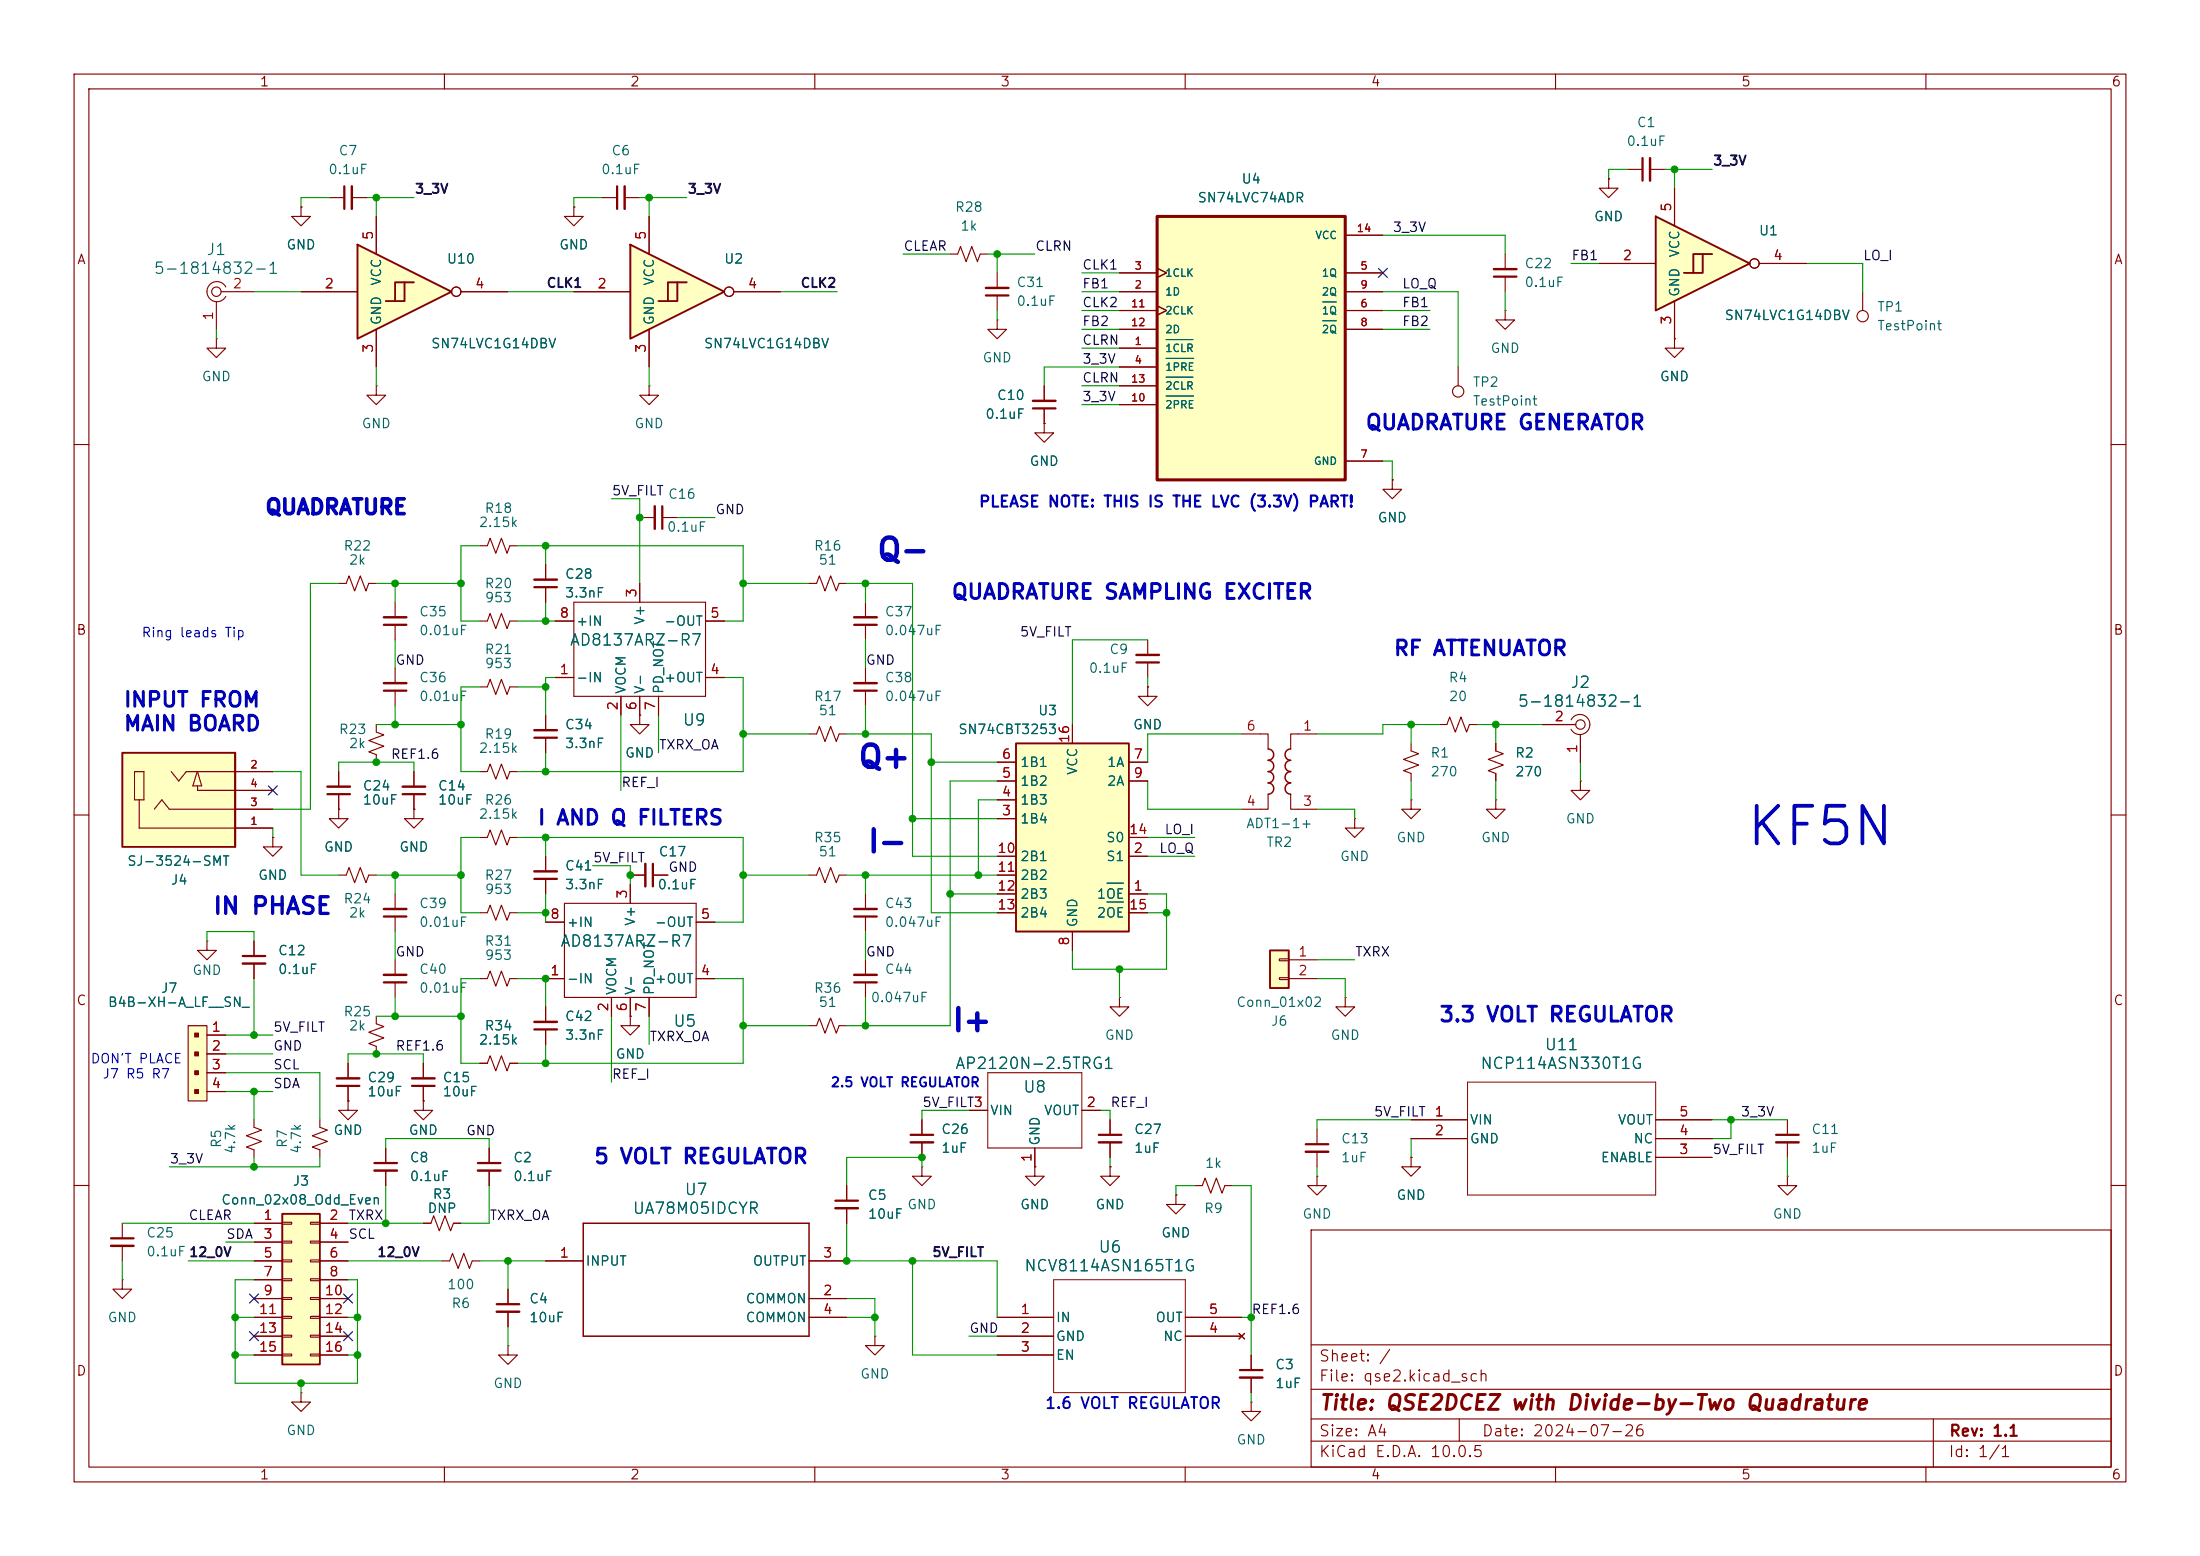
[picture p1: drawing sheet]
<svg xmlns="http://www.w3.org/2000/svg" width="297mm" height="210mm" viewBox="0 0 297 210" stroke-linecap="round" stroke-linejoin="round" font-family="sans-serif">
<g fill="none" stroke="#840000" stroke-width=".15">
<path d="M10 10h277v190h-277zM12 12h273v186h-273zM60 10v2M110 10v2M160 10v2M210 10v2M260 10v2M10 60h2M285 60h2M10 110h2M285 110h2M10 160h2"/>
<path d="M177 166h108v32h-108zM285 160h2M60 198v2M110 198v2M160 198v2M177 194.5h108M177 191.5h108M177 187.5h108M177 181.5h108M197 191.5v3M210 198v2M260 198v2"/>
<path d="M261 191.5v6.5"/>
</g>
<path d="M85.1 33l12.7 6.4-12.7 6.3z" fill="#ffffc2"/>
<path d="M85.1 33l12.7 6.4-12.7 6.3zM91.4 38.1v2.5h-2.5M92.7 38.1h-2.5v2.5" fill="none" stroke="#840000" stroke-width=".25"/>
<g fill="none" stroke="#840000" stroke-width=".15">
<path d="M44.4 26.7h2.1M47.5 26.7h2M77.5 39.4h7.6M87.6 29.2v5.1M99.1 39.4h6.3M128.3 34.3h1l.4-1 .7 2 .8-2 .8 2 .3-1h1M134.6 36.8v2.1M134.6 39.9v2M29.2 45.7v1.3h1.3l-1.3 1.3-1.3-1.3h1.3M29.2 45.7h.1M50.8 52.1v1.2h1.3l-1.3 1.3-1.3-1.3h1.3M50.8 52.1h.1"/>
<path d="M87.6 52.1v1.2h1.3l-1.3 1.3-1.2-1.3h1.2M87.6 52.1h.1M87.6 44.5v5M134.6 43.2v1.3h1.3l-1.3 1.2-1.3-1.2h1.3M134.6 43.2h.1M141 57.2v1.2h-1.3l1.3 1.3 1.2-1.3h-1.2M141 57.2h.1M141 52.1v2M141 55.1v2.1M64.8 73.7h1l.4-1.1 .7 2.1 .8-2.1 .8 2.1 .3-1h1M73.7 76.2v2M73.7 79.2v2.1"/>
<path d="M86.4 78.7v2.6M86.4 69.9h2M89.4 69.9h2M109.2 78.7h1l.4-1 .8 2.1 .7-2.1 .8 2.1 .4-1.1h1M53.3 81.3v2M53.3 84.3v2.1M53.3 90.2v2M53.3 93.2v2.1M64.8 83.8h1l.4-1 .7 2 .8-2 .8 2 .3-1h1M64.8 92.7h1l.4-1 .7 2 .8-2 .8 2 .3-1h1M73.7 96.5v2.1M73.7 99.6v2"/>
<path d="M74.9 83.8h2.6M74.9 91.4h2.6M77.5 81.3h17.7v12.7h-17.7zM83.8 94v2.5M86.4 96.5v1.3h1.2l-1.2 1.3-1.3-1.3h1.3M86.4 96.5h.1M86.4 94v2.5M88.9 94v2.5M95.2 83.8h2.6M95.2 91.4h2.6M109.2 99.1h1l.4-1.1 .8 2.1 .7-2.1 .8 2.1 .4-1h1M55.9 109.2v1.3h1.2l-1.2 1.3-1.3-1.3h1.3"/>
<path d="M55.9 109.2h.1M55.9 104.1v2.1M55.9 107.2v2M64.8 104.1h1l.4-1 .7 2.1 .8-2.1 .8 2.1 .3-1.1h1M64.8 143.5h1l.4-1 .7 2 .8-2 .8 2 .3-1h1M59.7 170.2h1l.4-1 .7 2 .8-2 .8 2 .4-1h1M68.6 174v2M68.6 177v2.1M68.6 181.6v1.3h1.2l-1.2 1.3-1.3-1.3h1.3M68.6 181.6h.1M168.9 182.9v2M168.9 185.9v2.1"/>
<circle cx="98.4" cy="39.4" r=".63"/>
</g>
<path d="M46.5 25.1v3.1M133.1 39.9h3M139.4 55.1h3.1M72.1 79.2h3.1M89.4 68.3v3.1M51.8 84.3h3.1M51.8 93.2h3.1M72.1 99.6h3.1M54.4 107.2h3M67.1 176h3M167.4 184.9h3" fill="none" stroke="#840000" stroke-width=".3"/>
<path d="M47.5 25.1v3.1M133.1 38.9h3M139.4 54.1h3.1M72.1 78.2h3.1M88.4 68.3v3.1M51.8 83.3h3.1M51.8 92.2h3.1M72.1 98.6h3.1M54.4 106.2h3M67.1 177h3M167.4 185.9h3" fill="none" stroke="#840000" stroke-width=".33"/>
<path d="M48.3 33l12.7 6.4-12.7 6.3z" fill="#ffffc2"/>
<path d="M48.3 33l12.7 6.4-12.7 6.3zM54.6 38.1v2.5h-2.5M55.9 38.1h-2.6v2.5" fill="none" stroke="#840000" stroke-width=".25"/>
<g fill="none" stroke="#840000" stroke-width=".15">
<path d="M29.8 39.4h4.5M30.5 38.7a1.35 1.35 0 0 0-2.1-.4 1.35 1.35 0 0 0 0 2.1 1.35 1.35 0 0 0 2.1-.4M40.6 27.9v1.3h1.3l-1.3 1.3-1.2-1.3h1.2M40.6 27.9h.1M40.6 39.4h7.7M50.8 29.2v5.1M62.2 39.4h6.4M77.5 27.9v1.3h1.2l-1.2 1.3-1.3-1.3h1.3M77.5 27.9h.1M81.3 26.7h2M84.3 26.7h2.1M29.2 40.8v3.7"/>
<path d="M50.8 44.5v5M45.7 78.7h1l.4-1 .8 2.1 .7-2.1 .8 2.1 .4-1.1h1M53.3 120.7v2M53.3 123.7v2M53.3 129.5v2.1M53.3 132.6v2M64.8 123.2h1l.4-1 .7 2 .8-2 .8 2 .3-1h1M64.8 132.1h1l.4-1 .7 2 .8-2 .8 2 .3-1h1M116.8 120.7v2M116.8 123.7v2M116.8 129.5v2.1M116.8 132.6v2"/>
<path d="M181.6 134.6v1.3h1.3l-1.3 1.3-1.3-1.3h1.3M181.6 134.6h.1M34.3 151.1v1l1 .4-2 .8 2 .8-2 .7 1 .4v1M43.2 151.1v1l1 .4-2 .8 2 .8-2 .7 1 .4v1M47 148.6v1.3h1.3l-1.3 1.2-1.3-1.2h1.3M47 148.6h.1M57.1 148.6v1.3h1.3l-1.3 1.2-1.2-1.2h1.2M57.1 148.6h.1M57.1 143.5v2M57.1 146.6v2M16.5 172.7v1.3h1.3l-1.3 1.3-1.3-1.3h1.3M16.5 172.7h.1"/>
<path d="M16.5 165.1v2M16.5 168.1v2.1M168.9 189.2v1.3h1.3l-1.3 1.3-1.3-1.3h1.3M168.9 189.2h.1"/>
<circle cx="29.2" cy="39.4" r=".63"/>
<circle cx="61.6" cy="39.4" r=".63"/>
</g>
<path d="M83.3 25.1v3.1M51.8 132.6h3.1M51.8 123.7h3.1M115.3 132.6h3.1M115.3 123.7h3.1M55.6 146.6h3.1M15 167.1h3" fill="none" stroke="#840000" stroke-width=".3"/>
<path d="M84.3 25.1v3.1M51.8 131.6h3.1M51.8 122.7h3.1M115.3 131.6h3.1M115.3 122.7h3.1M55.6 145.5h3.1M15 168.1h3" fill="none" stroke="#840000" stroke-width=".33"/>
<path d="M156.2 29.2h25.4v35.6h-25.4z" fill="#ffffc2"/>
<path d="M156.2 29.2h25.4v35.6h-25.4z" fill="none" stroke="#840000" stroke-width=".41"/>
<g fill="none" stroke="#840000" stroke-width=".15">
<path d="M151.1 39.4h5.1M151.1 36.8h5.1M156.2 36.2l1.3 .6-1.3 .7M181.6 39.4h5.1M181.6 36.8h5.1M181.6 31.8h5.1M219.7 22.9h2M222.8 22.9h2M151.1 47h5.1M151.1 49.5h5.1M151.1 41.9h5.1M151.1 44.5h5.1"/>
<path d="M151.1 54.6h5.1M151.1 52.1h5.1M156.2 41.3l1.3 .6-1.3 .6M181.6 41.9h5.1M181.6 44.5h5.1M181.6 62.2h5.1M167.6 99.1h3.6v2M177.8 99.1h-3.6v2M171.2 107.2v2h-3.6M174.2 107.2v2h3.6M182.9 110.5v1.3h1.2l-1.2 1.2-1.3-1.2h1.3M182.9 110.5h.1"/>
<path d="M201.9 108v1.2h1.3l-1.3 1.3-1.2-1.3h1.2M201.9 108h.1M201.9 100.3v1l1 .4-2 .8 2 .8-2 .7 1 .4v1M213.4 105.4v1.3h1.2l-1.2 1.3-1.3-1.3h1.3M213.4 105.4h.1M151.1 134.6v1.3h-1.2l1.2 1.3 1.3-1.3h-1.3M151.1 134.6h.1M190.5 151.1h7.6M190.5 153.7h7.6M223.5 151.1h7.6M223.5 153.7h7.6M223.5 156.2h7.6"/>
<path d="M241.3 158.8v1.2h1.3l-1.3 1.3-1.3-1.3h1.3M241.3 158.8h.1"/>
</g>
<path d="M157.4 45.8h3.6M157.4 48.4h3.7M157.4 53.4h3.7M157.4 50.9h3.6M178.6 40.7h1.8M178.6 43.3h1.8" fill="none" stroke="#006464" stroke-width=".15"/>
<path d="M221.7 21.3v3.1" fill="none" stroke="#840000" stroke-width=".3"/>
<path d="M222.8 21.3v3.1" fill="none" stroke="#840000" stroke-width=".33"/>
<path d="M198.1 146.1h25.4v15.2h-25.4z" fill="none" stroke="#840000" stroke-width=".14"/>
<path d="M171.2 101.1a.76 .76 0 0 1 .7 .8 .76 .76 0 0 1-.7 .7 .76 .76 0 0 1 .8 .8 .76 .76 0 0 1-.8 .7 .76 .76 0 0 1 .8 .8 .76 .76 0 0 1-.8 .8 .77 .77 0 0 1 .8 .7 .77 .77 0 0 1-.8 .8M174.2 104.1a.77 .77 0 0 0-.7 .8 .77 .77 0 0 0 .7 .8 .76 .76 0 0 0-.7 .7 .76 .76 0 0 0 .7 .8M174.2 102.6a.76 .76 0 0 0-.7 .8 .76 .76 0 0 0 .7 .7M174.2 101.1a.77 .77 0 0 0-.7 .8 .77 .77 0 0 0 .7 .7" fill="none" stroke="#840000" stroke-width=".2"/>
<path d="M171.4 128.3h2.6v5.1h-2.6z" fill="#ffffc2"/>
<path d="M171.4 128.3h2.6v5.1h-2.6z" fill="none" stroke="#840000" stroke-width=".25"/>
<g fill="none" stroke="#840000" stroke-width=".15">
<path d="M196.8 49.5v2.6M203.2 41.9v1.3h1.3l-1.3 1.3-1.3-1.3h1.3M203.2 41.9h.1M116.8 81.3v2M116.8 84.3v2.1M116.8 90.2v2M116.8 93.2v2.1M154.9 92.7v1.3h1.3l-1.3 1.3-1.2-1.3h1.2M154.9 92.7h.1M154.9 86.4v2M154.9 89.4v2M194.3 97.8h1l.4-1 .8 2 .7-2 .8 2 .4-1h1"/>
<path d="M208.3 97.8h4.4M212.1 97.2a1.35 1.35 0 0 1 2-.4 1.35 1.35 0 0 1 0 2 1.35 1.35 0 0 1-2-.4M213.4 99.2v3.7M64.8 113h1l.4-1 .7 2 .8-2 .8 2 .3-1h1M190.5 100.3v1l1 .4-2 .8 2 .8-2 .7 1 .4v1M190.5 108v1.2h1.3l-1.3 1.3-1.3-1.3h1.3M190.5 108h.1M172.7 129.4h1.3v.3h-1.3zM172.7 132h1.3v.2h-1.3zM174 129.5h3.8M174 132.1h3.8M124.5 157.5v1.3h1.2l-1.2 1.2-1.3-1.2h1.3"/>
<path d="M124.5 157.5h.1M124.5 151.1v2.1M124.5 154.2v2M130.8 149.9h2.5M133.3 144.8h12.7M133.3 154.9h12.7M139.7 157.5v1.3h1.3l-1.3 1.2-1.3-1.2h1.3M139.7 157.5h.1M139.7 154.9v2.6M146 149.9h2.6M149.9 157.5v1.3h1.2l-1.2 1.2-1.3-1.2h1.3M149.9 157.5h.1"/>
<path d="M149.9 151.1v2.1M149.9 154.2v2M177.8 158.8v1.2h1.3l-1.3 1.3-1.3-1.3h1.3M177.8 158.8h.1M177.8 152.4v2M177.8 155.4v2.1M190.5 156.2v1.3h1.3l-1.3 1.3-1.3-1.3h1.3M190.5 156.2h.1M241.3 151.1v2.1M241.3 154.2v2M114.3 160v2.1M114.3 163.1v2"/>
<path d="M134.6 177.8h7.6M158.7 161.3v1.3h1.3l-1.3 1.2-1.2-1.2h1.2M158.7 161.3h.1M160 177.8h7.6M161.3 160h1l.4-1 .7 2 .8-2 .8 2 .4-1h1M167.3 180l.7 .7M168 180l-.7 .7M118.1 180.3v1.3h1.3l-1.3 1.3-1.3-1.3h1.3M118.1 180.3h.1M134.6 180.3h7.6M134.6 182.9h7.6M160 180.3h7.6"/>
<circle cx="196.8" cy="52.8" r=".76"/>
<circle cx="213.4" cy="97.8" r=".63"/>
</g>
<path d="M115.3 84.3h3.1M115.3 93.2h3.1M153.4 89.4h3.1M122.9 153.2h3.1M148.3 153.2h3.1M176.3 154.4h3M239.8 153.2h3M112.8 162.1h3" fill="none" stroke="#840000" stroke-width=".3"/>
<path d="M115.3 83.3h3.1M115.3 92.2h3.1M153.4 88.4h3.1M122.9 154.2h3.1M148.3 154.2h3.1M176.3 155.4h3M239.8 154.2h3M112.8 163.1h3" fill="none" stroke="#840000" stroke-width=".33"/>
<path d="M133.3 144.8v10.1M146 144.8v10.1M142.2 172.7h17.8v15.3h-17.8z" fill="none" stroke="#840000" stroke-width=".14"/>
<path d="M223.5 29.2l12.7 6.4-12.7 6.3z" fill="#ffffc2"/>
<path d="M223.5 29.2l12.7 6.4-12.7 6.3zM229.9 34.3v2.5h-2.6M231.1 34.3h-2.5v2.5" fill="none" stroke="#840000" stroke-width=".25"/>
<g fill="none" stroke="#840000" stroke-width=".15">
<path d="M203.2 34.3v2M203.2 37.3v2.1M215.9 35.6h7.6M217.2 24.1v1.3h1.2l-1.2 1.3-1.3-1.3h1.3M217.2 24.1h.1M226.1 25.4v5.1M237.5 35.6h6.3M251.5 39.4v2.5M226.1 45.7v1.3h1.2l-1.2 1.3-1.3-1.3h1.3M226.1 45.7h.1M226.1 40.6v5.1M188 64.8v1.2h1.2l-1.2 1.3-1.3-1.3h1.3"/>
<path d="M188 64.8h.1"/>
<circle cx="236.9" cy="35.6" r=".63"/>
<circle cx="251.5" cy="42.7" r=".76"/>
</g>
<path d="M201.7 37.3h3" fill="none" stroke="#840000" stroke-width=".3"/>
<path d="M201.7 36.3h3" fill="none" stroke="#840000" stroke-width=".33"/>
<path d="M137.2 100.3h15.2v25.4h-15.2z" fill="#ffffc2"/>
<path d="M137.2 100.3h15.2v25.4h-15.2z" fill="none" stroke="#840000" stroke-width=".25"/>
<g fill="none" stroke="#840000" stroke-width=".15">
<path d="M50.8 97.8v1l1 .4-2 .7 2 .8-2 .8 1 .4v1M144.8 97.8v2.5M45.7 104.1v2.1M45.7 107.2v2M134.6 115.6h2.6M134.6 110.5h2.6M134.6 108h2.6M134.6 105.4h2.6M134.6 102.9h2.6M134.6 118.1h2.6M152.4 115.6h2.5M152.4 105.4h2.5"/>
<path d="M152.4 102.9h2.5M152.4 113h2.5M27.9 127v1.3h1.3l-1.3 1.2-1.2-1.2h1.2M27.9 127h.1M34.3 127v2M34.3 130v2.1M134.6 120.7h2.6M134.6 123.2h2.6M137.2 125.7h.1M144.8 125.7v2.6M152.4 120.7h2.5M152.4 123.2h2.5"/>
<path d="M52.1 154.9v2.1M52.1 158v2M57.1 165.1h1.1l.3-1 .8 2 .8-2 .7 2 .4-1h1"/>
</g>
<path d="M149.4 119.2h2.3M149.4 121.7h2.3" fill="none" stroke="#006464" stroke-width=".15"/>
<path d="M44.2 107.2h3M32.8 129h3M50.5 157h3.1" fill="none" stroke="#840000" stroke-width=".3"/>
<path d="M44.2 106.2h3M32.8 130h3M50.5 158h3.1" fill="none" stroke="#840000" stroke-width=".33"/>
<path d="M16.5 101.6h15.2v12.7h-15.2z" fill="#ffffc2"/>
<path d="M16.5 101.6h15.2v12.7h-15.2zM31.7 101.6v12.7" fill="none" stroke="#840000" stroke-width=".25"/>
<path d="M18.2 104.1h1.2v3.9h-1.2zM18.8 108v3.8h18M20.8 109.2l1-1.2 1.1 1.2h13.9M23.1 104.1l1 1.3 1-1.3h11.7M26.6 104.1l-.6 2h1.2l-.5-1.9M26.7 104.1v.1M26.7 106.1v.6h10.1M36.8 113v1.3h1.3l-1.3 1.3-1.2-1.3h1.2M36.8 113h.1" fill="none" stroke="#840000" stroke-width=".15"/>
<path d="M38.1 163.8h5.1v20.4h-5.1z" fill="#ffffc2"/>
<path d="M38.1 163.8h5.1v20.4h-5.1z" fill="none" stroke="#840000" stroke-width=".25"/>
<g fill="none" stroke="#840000" stroke-width=".15">
<path d="M45.7 118.1h1l.4-1 .8 2 .7-2 .8 2 .4-1h1M45.7 109.2v1.3h1.3l-1.3 1.3-1.3-1.3h1.3M45.7 109.2h.1M73.7 115.6v2M73.7 118.6v2.1M85.1 118.1h2M85.1 119.4v2.5M88.1 118.1h2.1M109.2 118.1h1l.4-1 .8 2 .7-2 .8 2 .4-1h1M50.8 137.2v1l1 .4-2 .7 2 .8-2 .7 1 .4v1M73.7 135.9v2M73.7 138.9v2.1"/>
<path d="M73.7 132.1h2.5M73.7 124.5h2.5M76.2 121.9h17.8v12.7h-17.8zM82.5 134.6v2.6M85.1 137.2v1.2h1.3l-1.3 1.3-1.3-1.3h1.3M85.1 137.2h.1M85.1 134.6v2.6M87.6 134.6v2.6M94 132.1h2.5M94 124.5h2.5M109.2 138.4h1l.4-1 .8 2 .7-2 .8 2 .4-1h1M47 143.5v2"/>
<path d="M47 146.6v2M66 154.9v2.1M66 158v2M34.3 165.1h3.8M34.3 167.6h3.8M34.3 170.2h3.8M34.3 172.7h3.8M34.3 175.3h3.8M34.3 177.8h3.8M38.1 165h1.3v.2h-1.3zM38.1 167.5h1.3v.3h-1.3zM38.1 170.1h1.3v.2h-1.3z"/>
<path d="M38.1 172.6h1.3v.2h-1.3zM38.1 175.1h1.3v.3h-1.3zM38.1 177.7h1.3v.2h-1.3zM41.9 165h1.3v.2h-1.3zM41.9 167.5h1.3v.3h-1.3zM41.9 170.1h1.3v.2h-1.3zM41.9 172.6h1.3v.2h-1.3zM41.9 175.1h1.3v.3h-1.3zM41.9 177.7h1.3v.2h-1.3zM43.2 165.1h3.8M43.2 167.6h3.8M43.2 170.2h3.8"/>
<path d="M43.2 172.7h3.8M43.2 175.3h3.8M43.2 177.8h3.8M73.7 170.2h5M109.2 170.2h5.1M109.2 175.3h5.1M109.2 177.8h5.1M34.3 180.3h3.8M34.3 182.9h3.8M38.1 180.2h1.3v.3h-1.3zM38.1 182.8h1.3v.2h-1.3zM41.9 180.2h1.3v.3h-1.3z"/>
<path d="M41.9 182.8h1.3v.2h-1.3zM43.2 180.3h3.8M43.2 182.9h3.8"/>
</g>
<path d="M72.1 118.6h3.1M88.1 116.6v3M72.1 138.9h3.1M45.5 146.6h3M64.5 157h3.1" fill="none" stroke="#840000" stroke-width=".3"/>
<path d="M72.1 117.6h3.1M87.1 116.6v3M72.1 137.9h3.1M45.5 145.5h3M64.5 158h3.1" fill="none" stroke="#840000" stroke-width=".33"/>
<path d="M78.7 165.1h30.5v15.2h-30.5z" fill="none" stroke="#840000" stroke-width=".2"/>
<path d="M25.4 138.4h2.5v10.2h-2.5z" fill="#ffffc2"/>
<g fill="none" stroke="#840000" stroke-width=".15">
<path d="M40.6 27.9h.1M40.6 39.4h7.7M50.8 29.2v5.1M62.2 39.4h6.4M77.5 27.9h.1M77.5 39.4h7.6M87.6 29.2v5.1M99.1 39.4h6.3M151.1 39.4h5.1M151.1 36.8h5.1M156.2 36.2l1.3 .6-1.3 .7M181.6 39.4h5.1"/>
<path d="M181.6 36.8h5.1M181.6 31.8h5.1M215.9 35.6h7.6M217.2 24.1h.1M226.1 25.4v5.1M237.5 35.6h6.3M50.8 44.5v5M87.6 44.5v5M141 57.2h.1M141 52.1v2M141 55.1v2.1M151.1 47h5.1"/>
<path d="M151.1 49.5h5.1M151.1 41.9h5.1M151.1 44.5h5.1M151.1 54.6h5.1M151.1 52.1h5.1M156.2 41.3l1.3 .6-1.3 .6M181.6 41.9h5.1M181.6 44.5h5.1M226.1 45.7h.1M226.1 40.6v5.1M73.7 76.2v2M73.7 79.2v2.1"/>
<path d="M86.4 78.7v2.6M181.6 62.2h5.1M188 64.8h.1M73.7 96.5v2.1M73.7 99.6v2M74.9 91.4h2.6M74.9 83.8h2.6M83.8 94v2.5M86.4 96.5h.1M86.4 94v2.5M88.9 94v2.5M95.2 91.4h2.6"/>
<path d="M95.2 83.8h2.6M144.8 97.8v2.5M154.9 92.7h.1M208.3 97.8h4.4M213.4 99.2v3.7M31.7 111.8h5.1M31.7 104.1h5.1M31.7 109.2h5.1M31.7 106.7h5.1M36.8 113h.1M45.7 109.2h.1M45.7 104.1v2.1"/>
<path d="M45.7 107.2v2M55.9 109.2h.1M55.9 104.1v2.1M55.9 107.2v2M73.7 115.6v2M73.7 118.6v2.1M85.1 119.4v2.5M85.1 118.1h2M88.1 118.1h2.1M134.6 118.1h2.6M134.6 115.6h2.6M134.6 110.5h2.6"/>
<path d="M134.6 108h2.6M134.6 105.4h2.6M134.6 102.9h2.6M152.4 115.6h2.5M152.4 105.4h2.5M152.4 102.9h2.5M152.4 113h2.5M201.9 100.3v1M201.9 104.4v1M25.4 138.4h2.5v10.2h-2.5zM27.9 139.7h2.6M34.3 127v2"/>
<path d="M34.3 130v2.1M73.7 132.1h2.5M73.7 124.5h2.5M73.7 135.9v2M73.7 138.9v2.1M82.5 134.6v2.6M85.1 137.2h.1M85.1 134.6v2.6M87.6 134.6v2.6M94 132.1h2.5M94 124.5h2.5M134.6 120.7h2.6"/>
<path d="M134.6 123.2h2.6M144.8 125.7v2.6M152.4 120.7h2.5M152.4 123.2h2.5M27.9 142.2h2.6M27.9 144.8h2.6M27.9 147.3h2.6M47 148.6h.1M47 143.5v2M47 146.6v2M52.1 154.9v2.1M52.1 158v2"/>
<path d="M57.1 148.6h.1M57.1 143.5v2M57.1 146.6v2M64.8 143.5h1M66 154.9v2.1M66 158v2M68.8 143.5h1M124.5 151.1v2.1M124.5 154.2v2M130.8 149.9h2.5M139.7 157.5h.1M139.7 154.9v2.6"/>
<path d="M146 149.9h2.6M149.9 157.5h.1M149.9 151.1v2.1M149.9 154.2v2M190.5 156.2h.1M190.5 151.1h7.6M190.5 153.7h7.6M223.5 151.1h7.6M223.5 153.7h7.6M223.5 156.2h7.6M34.3 170.2h3.8M34.3 175.3h3.8"/>
<path d="M34.3 177.8h3.8M34.3 165.1h3.8M34.3 167.6h3.8M34.3 172.7h3.8M43.2 170.2h3.8M43.2 175.3h3.8M43.2 177.8h3.8M43.2 165.1h3.8M43.2 167.6h3.8M43.2 172.7h3.8M57.1 165.1h1.1M61.2 165.1h1"/>
<path d="M68.6 174v2M68.6 177v2.1M73.7 170.2h5M109.2 170.2h5.1M109.2 175.3h5.1M109.2 177.8h5.1M114.3 160v2.1M114.3 163.1v2M134.6 177.8h7.6M158.7 161.3h.1M160 177.8h7.6M167.3 180l.7 .7"/>
<path d="M168 180l-.7 .7M34.3 180.3h3.8M34.3 182.9h3.8M40.6 188v1.2h1.3l-1.3 1.3-1.2-1.3h1.2M40.6 188h.1M43.2 180.3h3.8M43.2 182.9h3.8M134.6 180.3h7.6M134.6 182.9h7.6M160 180.3h7.6M168.9 182.9v2M168.9 185.9v2.1"/>
<circle cx="61.6" cy="39.4" r=".63"/>
<circle cx="98.4" cy="39.4" r=".63"/>
<circle cx="236.9" cy="35.6" r=".63"/>
</g>
<g fill="#840000" stroke="#840000" stroke-width=".15">
<path d="M26.3 139.4h.5v.6h-.5z"/>
<path d="M26.3 142h.5v.5h-.5z"/>
<path d="M26.3 144.5h.5v.5h-.5z"/>
<path d="M26.3 147.1h.5v.5h-.5z"/>
</g>
<g fill="none" stroke="#009600" stroke-width=".15">
<path d="M34.3 39.4h6.3M44.4 26.7h-3.8v1.2M49.5 26.7h6.4M50.8 26.7v2.5M68.6 39.4h8.9M81.3 26.7h-3.8v1.2M86.4 26.7h6.3M87.6 26.7v2.5M105.4 39.4h7.6M121.9 34.3h6.4M133.3 34.3h6.4M134.6 34.3v2.5"/>
<path d="M146 39.4h5.1M146 36.8h5.1M186.7 31.8h16.5v2.5M186.7 39.4h10.1v10.1M203.2 39.4v2.5M212.1 35.6h3.8M219.7 22.9h-2.5v1.2M224.8 22.9h6.3M226.1 22.9v2.5M243.8 35.6h7.7v3.8M29.2 44.5v1.2M50.8 49.5v2.6"/>
<path d="M87.6 49.5v2.6M134.6 41.9v1.3M146 41.9h5.1M146 44.5h5.1M146 52.1h5.1M146 54.6h5.1M146 47h5.1M151.1 49.5h-10.1v2.6M186.7 41.9h6.3M186.7 44.5h6.3M45.7 78.7h-3.8v30.5h-5.1M50.8 78.7h11.4"/>
<path d="M53.3 78.7v2.6M64.8 73.7h-2.6v10.1h2.6M69.8 73.7h30.5v10.1h-2.5M73.7 73.7v2.5M82.5 67.3h3.9v11.4M91.4 69.9h5.1M100.3 78.7h8.9M114.3 78.7h8.9v36.9h11.4M116.8 78.7v2.6M186.7 62.2h1.3v2.6M50.8 97.8h11.4M53.3 86.4v3.8"/>
<path d="M53.3 95.3v2.5M64.8 92.7h-2.6v11.4h2.6M69.8 83.8h5.1M69.8 92.7h3.9M73.7 81.3v2.5M74.9 91.4h-1.2v5.1M83.8 96.5v10.2M88.9 96.5v5.1M97.8 91.4h2.5v12.7h-30.5M100.3 99.1h8.9M114.3 99.1h11.4v24.1h8.9M116.8 86.4v3.8"/>
<path d="M116.8 95.3v3.8M154.9 86.4h-10.1v11.4M154.9 91.4v1.3M167.6 99.1h-12.7v3.8M190.5 97.8v2.5M194.3 97.8h-7.6v1.3h-8.9M199.4 97.8h8.9M201.9 97.8v2.5M36.8 104.1h3.8v14h5.1M36.8 111.8v1.2M45.7 104.1v-1.2h10.2v1.2M50.8 118.1h11.4"/>
<path d="M53.3 118.1v2.6M64.8 113h-2.6v10.2h2.6M69.8 113h30.5v11.5h-3.8M73.7 101.6v2.5M73.7 113v2.6M80 116.8h5.1v2.6M100.3 118.1h8.9M114.3 118.1h20.3M116.8 118.1v2.6M123.2 110.5h11.4M125.7 102.9h8.9M134.6 105.4h-6.3v33h-14"/>
<path d="M134.6 108h-2.5v10.1M154.9 105.4v3.8h12.7M154.9 115.6h6.4M154.9 113h6.4M177.8 109.2h5.1v1.3M190.5 105.4v2.6M201.9 105.4v2.6M213.4 102.9v2.5M27.9 127v-1.3h6.4v1.3M30.5 139.7h6.3M34.3 132.1v7.6M50.8 137.2h11.4"/>
<path d="M53.3 125.7v3.8M53.3 134.6v2.6M64.8 132.1h-2.6v11.4h2.6M69.8 132.1h3.9v3.8M69.8 123.2h3.9M73.7 120.7v3.8M82.5 137.2v8.9M87.6 137.2v3.8M96.5 132.1h3.8v11.4h-30.5M100.3 138.4h8.9M116.8 125.7v3.8M116.8 134.6v3.8"/>
<path d="M128.3 120.7h6.3M151.1 130.8v3.8M154.9 120.7h2.6v10.1h-12.7v-2.5M154.9 123.2h2.6M177.8 129.5h5.1M177.8 132.1h3.8v2.5M30.5 144.8h12.7v6.3M30.5 147.3h6.3M30.5 142.2h6.3M34.3 147.3v3.8M34.3 156.2v1.3M43.2 156.2v1.3h-20.3"/>
<path d="M47 143.5v-1.3h10.1v1.3M52.1 154.9v-1.2h13.9v1.2M73.7 141v2.5M124.5 157.5v-1.3h-10.2v3.8M130.8 149.9h-6.3v1.2M148.6 149.9h1.3v1.2M149.9 156.2v1.3M177.8 157.5v1.3M190.5 153.7v2.5M190.5 151.1h-12.7v1.3M231.1 151.1h10.2M233.7 151.1v2.6h-2.6"/>
<path d="M241.3 156.2v2.6M16.5 170.2v2.5M16.5 165.1h17.8M25.4 170.2h8.9M30.5 167.6h3.8M31.7 177.8h2.6M34.3 172.7h-2.6v14h16.6v-14h-1.3M47 177.8h1.3M47 170.2h12.7M47 165.1h10.1M52.1 160v5.1M64.8 170.2h8.9"/>
<path d="M66 160v5.1h-3.8M68.6 170.2v3.8M68.6 179.1v2.5M114.3 165.1v5.1h20.3v7.6M114.3 177.8h3.8M114.3 175.3h3.8v5M123.2 170.2v12.7h11.4M161.3 160h-2.6v1.3M166.4 160h2.5v22.9M167.6 177.8h1.3M31.7 182.9h2.6M40.6 186.7v1.3"/>
<path d="M47 182.9h1.3M130.8 180.3h3.8M168.9 188v1.2"/>
</g>
<path d="M186.1 36.2l1.2 1.2M187.3 36.2l-1.2 1.2M36.2 106.1l1.2 1.2M37.4 106.1l-1.2 1.2M33.7 179.7l1.2 1.2M33.7 174.7l1.2 1.2M34.9 179.7l-1.2 1.2M34.9 174.7l-1.2 1.2M46.4 179.7l1.2 1.2M46.4 174.7l1.2 1.2M47.6 179.7l-1.2 1.2M47.6 174.7l-1.2 1.2" fill="none" stroke="#000084" stroke-width=".15"/>
<path d="M157.4 45.8h3.6M157.4 48.4h3.7M157.4 53.4h3.7M157.4 50.9h3.6M178.6 40.7h1.8M178.6 43.3h1.8M149.4 119.2h2.3M149.4 121.7h2.3" fill="none" stroke="#006464" stroke-width=".15"/>
<g fill="#009600" stroke="#009600" stroke-width=".14">
<circle cx="50.8" cy="102.9" r=".46"/>
<circle cx="50.8" cy="142.2" r=".46"/>
<circle cx="100.3" cy="118.1" r=".46"/>
<circle cx="73.7" cy="132.1" r=".46"/>
<circle cx="100.3" cy="138.4" r=".46"/>
<circle cx="73.7" cy="143.5" r=".46"/>
<circle cx="48.3" cy="182.9" r=".46"/>
<circle cx="48.3" cy="177.8" r=".46"/>
<circle cx="31.7" cy="182.9" r=".46"/>
<circle cx="31.7" cy="177.8" r=".46"/>
<circle cx="52.1" cy="165.1" r=".46"/>
<circle cx="40.6" cy="186.7" r=".46"/>
<circle cx="68.6" cy="170.2" r=".46"/>
<circle cx="50.8" cy="26.7" r=".46"/>
<circle cx="62.2" cy="78.7" r=".46"/>
<circle cx="86.4" cy="69.9" r=".46"/>
<circle cx="34.3" cy="157.5" r=".46"/>
<circle cx="34.3" cy="139.7" r=".46"/>
<circle cx="34.3" cy="147.3" r=".46"/>
<circle cx="62.2" cy="137.2" r=".46"/>
<circle cx="53.3" cy="118.1" r=".46"/>
<circle cx="62.2" cy="118.1" r=".46"/>
<circle cx="73.7" cy="113" r=".46"/>
<circle cx="73.7" cy="123.2" r=".46"/>
<circle cx="53.3" cy="137.2" r=".46"/>
<circle cx="73.7" cy="73.7" r=".46"/>
<circle cx="100.3" cy="99.1" r=".46"/>
<circle cx="73.7" cy="92.7" r=".46"/>
<circle cx="53.3" cy="78.7" r=".46"/>
<circle cx="73.7" cy="83.8" r=".46"/>
<circle cx="85.1" cy="118.1" r=".46"/>
<circle cx="73.7" cy="104.1" r=".46"/>
<circle cx="62.2" cy="97.8" r=".46"/>
<circle cx="53.3" cy="97.8" r=".46"/>
<circle cx="116.8" cy="78.7" r=".46"/>
<circle cx="100.3" cy="78.7" r=".46"/>
<circle cx="87.6" cy="26.7" r=".46"/>
<circle cx="168.9" cy="177.8" r=".46"/>
<circle cx="132.1" cy="118.1" r=".46"/>
<circle cx="157.5" cy="123.2" r=".46"/>
<circle cx="114.3" cy="170.2" r=".46"/>
<circle cx="151.1" cy="130.8" r=".46"/>
<circle cx="123.2" cy="170.2" r=".46"/>
<circle cx="118.1" cy="177.8" r=".46"/>
<circle cx="124.5" cy="156.2" r=".46"/>
<circle cx="190.5" cy="97.8" r=".46"/>
<circle cx="201.9" cy="97.8" r=".46"/>
<circle cx="226.1" cy="22.9" r=".46"/>
<circle cx="116.8" cy="118.1" r=".46"/>
<circle cx="123.2" cy="110.5" r=".46"/>
<circle cx="128.3" cy="120.7" r=".46"/>
<circle cx="116.8" cy="138.4" r=".46"/>
<circle cx="134.6" cy="34.3" r=".46"/>
<circle cx="233.7" cy="151.1" r=".46"/>
<circle cx="125.7" cy="102.9" r=".46"/>
<circle cx="116.8" cy="99.1" r=".46"/>
</g>
<text font-size="5.1" fill="#0000c2" x="235.4" y="115.4">KF5N</text>
<g font-size="3" fill="#0000c2">
<text x="118.2" y="76.5">Q-</text>
<text x="115.7" y="104.4">Q+</text>
<text x="116.9" y="115.8">I-</text>
<text x="128.4" y="140">I+</text>
</g>
<text font-size="2.3" fill="#0000c2" x="28.6" y="124">IN PHASE</text>
<g font-size="2" fill="#0000c2">
<text x="184.2" y="58.5">QUADRATURE GENERATOR</text>
<text x="35.7" y="69.9">QUADRATURE</text>
<text x="128.3" y="81.4">QUADRATURE SAMPLING EXCITER</text>
<text x="188" y="89">RF ATTENUATOR</text>
<text x="16.6" y="95.9">INPUT FROM</text>
<text x="16.6" y="99.1">MAIN BOARD</text>
<text x="72.5" y="111.8">I AND Q FILTERS</text>
<text x="194.2" y="138.4">3.3 VOLT REGULATOR</text>
<text x="80.1" y="157.6">5 VOLT REGULATOR</text>
</g>
<text font-size="2" fill="#840000" x="178" y="190.8">Title: QSE2DCEZ with Divide-by-Two Quadrature</text>
<g font-size="1.5" fill="#006464">
<text x="27.8" y="34.8">J1</text>
<text x="20.6" y="37.4">5-1814832-1</text>
<text x="76.8" y="87.5">AD8137ARZ-R7</text>
<text x="204.8" y="95.8">5-1814832-1</text>
<text x="211.9" y="93.2">J2</text>
<text x="92.1" y="98.3">U9</text>
<text x="75.5" y="128.2">AD8137ARZ-R7</text>
<text x="90.8" y="139">U5</text>
<text x="208.4" y="142.1">U11</text>
<text x="128.8" y="144.7">AP2120N-2.5TRG1</text>
<text x="138" y="147.8">U8</text>
<text x="199.7" y="144.7">NCP114ASN330T1G</text>
<text x="92.3" y="161.7">U7</text>
<text x="85.3" y="164.2">UA78M05IDCYR</text>
<text x="138.2" y="172">NCV8114ASN165T1G</text>
<text x="148.2" y="169.4">U6</text>
</g>
<g font-size="1.5" fill="#0000c2">
<text x="132" y="68.8">PLEASE NOTE: THIS IS THE LVC (3.3V) PART!</text>
<text x="141" y="190.5">1.6 VOLT REGULATOR</text>
</g>
<g font-size="1.5" fill="#840000">
<text x="178" y="184.1">Sheet: /</text>
<text x="178" y="186.8">File: qse2.kicad_sch</text>
<text x="178" y="197">KiCad E.D.A. 10.0.5</text>
<text x="178" y="194.2">Size: A4</text>
<text x="200" y="194.2">Date: 2024-07-26</text>
<text x="263" y="197">Id: 1/1</text>
<text x="263" y="194.2">Rev: 1.1</text>
</g>
<g font-size="1.3" fill="#840000">
<text x="35" y="12">1</text>
<text x="85" y="12">2</text>
<text x="135" y="12">3</text>
<text x="185" y="12">4</text>
<text x="235" y="12">5</text>
<text x="285" y="12">6</text>
<text x="10.3" y="36">A</text>
<text x="285.3" y="36">A</text>
<text x="10.2" y="86">B</text>
<text x="285.2" y="86">B</text>
<text x="10.2" y="136">C</text>
<text x="285.2" y="136">C</text>
<text x="10.2" y="186">D</text>
<text x="285.2" y="186">D</text>
<text x="35" y="200">1</text>
<text x="85" y="200">2</text>
<text x="135" y="200">3</text>
<text x="185" y="200">4</text>
<text x="235" y="200">5</text>
<text x="285" y="200">6</text>
</g>
<g font-size="1.3" fill="#006464">
<text x="220.9" y="17.5">C1</text>
<text x="44.2" y="23.8">0.1uF</text>
<text x="45.6" y="21.3">C7</text>
<text x="81.1" y="23.8">0.1uF</text>
<text x="82.5" y="21.3">C6</text>
<text x="219.5" y="20">0.1uF</text>
<text x="128.8" y="28.9">R28</text>
<text x="161.6" y="27.6">SN74LVC74ADR</text>
<text x="167.5" y="25.1">U4</text>
<text x="38.6" y="34">GND</text>
<text x="60.2" y="35.9">U10</text>
<text x="75.4" y="34">GND</text>
<text x="97.7" y="35.9">U2</text>
<text x="129.6" y="31.4">1k</text>
<text x="215.1" y="30.2">GND</text>
<text x="227" y="34.8" transform="rotate(-90 227 34.8)">VCC</text>
<text x="237.4" y="32.1">U1</text>
<text x="51.8" y="38.7" transform="rotate(-90 51.8 38.7)">VCC</text>
<text x="88.6" y="38.7" transform="rotate(-90 88.6 38.7)">VCC</text>
<text x="137.1" y="39.1">C31</text>
<text x="137.1" y="41.6">0.1uF</text>
<text x="205.7" y="36.5">C22</text>
<text x="205.7" y="39.1">0.1uF</text>
<text x="227" y="40.2" transform="rotate(-90 227 40.2)">GND</text>
<text x="51.8" y="44" transform="rotate(-90 51.8 44)">GND</text>
<text x="58.1" y="47.3">SN74LVC1G14DBV</text>
<text x="88.6" y="44" transform="rotate(-90 88.6 44)">GND</text>
<text x="94.9" y="47.3">SN74LVC1G14DBV</text>
<text x="201.1" y="48">GND</text>
<text x="232.7" y="43.5">SN74LVC1G14DBV</text>
<text x="253.3" y="42.4">TP1</text>
<text x="253.3" y="44.9">TestPoint</text>
<text x="27.1" y="51.8">GND</text>
<text x="132.6" y="49.2">GND</text>
<text x="198.7" y="52.5">TP2</text>
<text x="224" y="51.8">GND</text>
<text x="48.7" y="58.1">GND</text>
<text x="85.6" y="58.1">GND</text>
<text x="132.9" y="56.8">0.1uF</text>
<text x="134.5" y="54.3">C10</text>
<text x="198.7" y="55.1">TestPoint</text>
<text x="138.9" y="63.2">GND</text>
<text x="64.6" y="71.4">2.15k</text>
<text x="65.3" y="69.5">R18</text>
<text x="90.1" y="67.6">C16</text>
<text x="185.9" y="70.8">GND</text>
<text x="46.3" y="74.6">R22</text>
<text x="47" y="76.5">2k</text>
<text x="90" y="72.1">0.1uF</text>
<text x="109.8" y="74.6">R16</text>
<text x="110.4" y="76.5">51</text>
<text x="56.5" y="83.5">C35</text>
<text x="65.3" y="79.7">R20</text>
<text x="65.4" y="81.6">953</text>
<text x="76.2" y="78.4">C28</text>
<text x="76.2" y="81">3.3nF</text>
<text x="119.4" y="83.5">C37</text>
<text x="56.5" y="86">0.01uF</text>
<text x="65.3" y="88.6">R21</text>
<text x="77.7" y="84.8">+IN</text>
<text x="87.3" y="84.4" transform="rotate(-90 87.3 84.4)">V+</text>
<text x="89.6" y="84.8">-OUT</text>
<text x="119.4" y="86">0.047uF</text>
<text x="149.7" y="88.6">C9</text>
<text x="56.5" y="92.4">C36</text>
<text x="56.5" y="94.9">0.01uF</text>
<text x="65.4" y="90.5">953</text>
<text x="77.7" y="92.4">-IN</text>
<text x="84.8" y="93.8" transform="rotate(-90 84.8 93.8)">VOCM</text>
<text x="87.3" y="93.8" transform="rotate(-90 87.3 93.8)">V-</text>
<text x="89.6" y="92.4">+OUT</text>
<text x="89.9" y="93.8" transform="rotate(-90 89.9 93.8)">PD_NOT</text>
<text x="109.8" y="94.9">R17</text>
<text x="119.4" y="92.4">C38</text>
<text x="119.4" y="94.9">0.047uF</text>
<text x="146.9" y="91.1">0.1uF</text>
<text x="195.5" y="92.4">R4</text>
<text x="195.5" y="94.9">20</text>
<text x="45.7" y="99.4">R23</text>
<text x="47" y="101.3">2k</text>
<text x="64.6" y="101.9">2.15k</text>
<text x="65.3" y="100">R19</text>
<text x="76.2" y="98.7">C34</text>
<text x="76.2" y="101.3">3.3nF</text>
<text x="110.4" y="96.8">51</text>
<text x="129.3" y="99.4">SN74CBT3253</text>
<text x="140" y="96.8">U3</text>
<text x="152.9" y="98.8">GND</text>
<text x="48.9" y="107">C24</text>
<text x="59" y="107">C14</text>
<text x="84.3" y="102.6">GND</text>
<text x="137.6" y="106.4">1B2</text>
<text x="137.6" y="103.8">1B1</text>
<text x="145.7" y="104.7" transform="rotate(-90 145.7 104.7)">VCC</text>
<text x="149.4" y="103.8">1A</text>
<text x="149.4" y="106.4">2A</text>
<text x="193" y="102.6">R1</text>
<text x="193" y="105.1">270</text>
<text x="204.5" y="102.6">R2</text>
<text x="204.5" y="105.1">270</text>
<text x="48.9" y="108.9">10uF</text>
<text x="59" y="108.9">10uF</text>
<text x="64.6" y="110.8">2.15k</text>
<text x="65.3" y="108.9">R26</text>
<text x="109.8" y="114">R35</text>
<text x="137.6" y="111.5">1B4</text>
<text x="137.6" y="108.9">1B3</text>
<text x="149.2" y="114">S0</text>
<text x="168.1" y="112.1">ADT1-1+</text>
<text x="188.4" y="114">GND</text>
<text x="199.9" y="114">GND</text>
<text x="211.3" y="111.5">GND</text>
<text x="17.1" y="117.2">SJ-3524-SMT</text>
<text x="23" y="119.7">J4</text>
<text x="34.8" y="119.1">GND</text>
<text x="43.7" y="115.3">GND</text>
<text x="53.8" y="115.3">GND</text>
<text x="65.3" y="119.1">R27</text>
<text x="76.2" y="117.8">C41</text>
<text x="88.8" y="115.9">C17</text>
<text x="110.4" y="115.9">51</text>
<text x="137.6" y="116.5">2B1</text>
<text x="137.6" y="119.1">2B2</text>
<text x="149.2" y="116.5">S1</text>
<text x="170.9" y="114.6">TR2</text>
<text x="180.8" y="116.5">GND</text>
<text x="46.3" y="122.2">R24</text>
<text x="47" y="124.2">2k</text>
<text x="56.5" y="122.9">C39</text>
<text x="56.5" y="125.4">0.01uF</text>
<text x="65.4" y="121">953</text>
<text x="76.2" y="120.3">3.3nF</text>
<text x="76.4" y="125.4">+IN</text>
<text x="86.1" y="125.1" transform="rotate(-90 86.1 125.1)">V+</text>
<text x="88.3" y="125.4">-OUT</text>
<text x="88.7" y="120.3">0.1uF</text>
<text x="119.4" y="122.9">C43</text>
<text x="119.4" y="125.4">0.047uF</text>
<text x="137.6" y="121.6">2B3</text>
<text x="137.6" y="124.2">2B4</text>
<text x="145.7" y="125.2" transform="rotate(-90 145.7 125.2)">GND</text>
<text x="148" y="121.6">1OE</text>
<text x="148" y="124.2">2OE</text>
<text x="25.9" y="131.9">GND</text>
<text x="37.4" y="129.2">C12</text>
<text x="37.4" y="131.8">0.1uF</text>
<text x="56.5" y="131.8">C40</text>
<text x="65.3" y="128">R31</text>
<text x="65.4" y="129.9">953</text>
<text x="119.4" y="131.8">C44</text>
<text x="14.5" y="136.2">B4B-XH-A_LF__SN_</text>
<text x="21.6" y="134.3">J7</text>
<text x="46.3" y="137.5">R25</text>
<text x="56.5" y="134.3">0.01uF</text>
<text x="76.4" y="133">-IN</text>
<text x="83.5" y="134.4" transform="rotate(-90 83.5 134.4)">VOCM</text>
<text x="86.1" y="134.4" transform="rotate(-90 86.1 134.4)">V-</text>
<text x="88.3" y="133">+OUT</text>
<text x="88.6" y="134.4" transform="rotate(-90 88.6 134.4)">PD_NOT</text>
<text x="109.8" y="134.3">R36</text>
<text x="110.4" y="136.2">51</text>
<text x="117.5" y="135.6">0.047uF</text>
<text x="166.8" y="136.2">Conn_01x02</text>
<text x="47" y="139.4">2k</text>
<text x="64.6" y="141.3">2.15k</text>
<text x="65.3" y="139.4">R34</text>
<text x="76.2" y="138.1">C42</text>
<text x="76.2" y="140.7">3.3nF</text>
<text x="83" y="143.2">GND</text>
<text x="149.1" y="140.7">GND</text>
<text x="171.5" y="138.8">J6</text>
<text x="179.5" y="140.7">GND</text>
<text x="49.5" y="146.4">C29</text>
<text x="49.5" y="148.3">10uF</text>
<text x="59.7" y="146.4">C15</text>
<text x="59.7" y="148.3">10uF</text>
<text x="30.2" y="155" transform="rotate(-90 30.2 155)">R5</text>
<text x="32.1" y="155.8" transform="rotate(-90 32.1 155.8)">4.7k</text>
<text x="39.1" y="155" transform="rotate(-90 39.1 155)">R7</text>
<text x="41" y="155.8" transform="rotate(-90 41 155.8)">4.7k</text>
<text x="44.9" y="153.5">GND</text>
<text x="55.1" y="153.5">GND</text>
<text x="127" y="153.4">C26</text>
<text x="127" y="155.9">1uF</text>
<text x="133.6" y="150.8">VIN</text>
<text x="140.7" y="154.7" transform="rotate(-90 140.7 154.7)">GND</text>
<text x="140.9" y="150.8">VOUT</text>
<text x="153" y="153.4">C27</text>
<text x="153" y="155.9">1uF</text>
<text x="181" y="154.6">C13</text>
<text x="198.3" y="152.1">VIN</text>
<text x="198.3" y="154.6">GND</text>
<text x="218.3" y="152.1">VOUT</text>
<text x="220.4" y="154.6">NC</text>
<text x="244.5" y="153.4">C11</text>
<text x="244.5" y="155.9">1uF</text>
<text x="39.4" y="160.3">J3</text>
<text x="55.2" y="157.2">C8</text>
<text x="55.2" y="159.7">0.1uF</text>
<text x="69.2" y="157.2">C2</text>
<text x="69.2" y="159.7">0.1uF</text>
<text x="162.6" y="157.9">1k</text>
<text x="181" y="157.2">1uF</text>
<text x="216" y="157.2">ENABLE</text>
<text x="19.7" y="167.3">C25</text>
<text x="29.8" y="162.9">Conn_02x08_Odd_Even</text>
<text x="57.6" y="164">DNP</text>
<text x="58.3" y="162.1">R3</text>
<text x="117.1" y="162.3">C5</text>
<text x="117.1" y="164.8">10uF</text>
<text x="122.4" y="163.5">GND</text>
<text x="137.6" y="163.5">GND</text>
<text x="147.8" y="163.5">GND</text>
<text x="156.7" y="167.3">GND</text>
<text x="162.5" y="164">R9</text>
<text x="175.7" y="164.8">GND</text>
<text x="188.4" y="162.3">GND</text>
<text x="239.2" y="164.8">GND</text>
<text x="19.7" y="169.9">0.1uF 12_0V</text>
<text x="79" y="171.1">INPUT</text>
<text x="101.5" y="171.1">OUTPUT</text>
<text x="14.4" y="178.8">GND</text>
<text x="60.3" y="174.3">100</text>
<text x="60.9" y="176.9">R6</text>
<text x="71.4" y="176.2">C4</text>
<text x="71.4" y="178.8">10uF</text>
<text x="100.6" y="176.2">COMMON</text>
<text x="100.6" y="178.8">COMMON</text>
<text x="142.5" y="178.8">IN</text>
<text x="155.9" y="178.8">OUT</text>
<text x="142.5" y="181.3">GND</text>
<text x="142.5" y="183.8">EN</text>
<text x="156.9" y="181.3">NC</text>
<text x="172.1" y="185.1">C3</text>
<text x="66.5" y="187.7">GND</text>
<text x="116" y="186.4">GND</text>
<text x="172.1" y="187.7">1uF</text>
<text x="38.6" y="194">GND</text>
<text x="166.8" y="195.3">GND</text>
</g>
<g font-size="1.3" fill="#0f0f0f">
<text x="231.2" y="22.6">3_3V</text>
<text x="55.9" y="26.4">3_3V</text>
<text x="92.8" y="26.4">3_3V</text>
<text x="121.9" y="34.2">CLEAR</text>
<text x="139.7" y="34.2">CLRN</text>
<text x="187.9" y="31.6">3_3V</text>
<text x="212.1" y="35.4">FB1</text>
<text x="251.4" y="35.4">LO_I</text>
<text x="73.7" y="39.1">CLK1</text>
<text x="108" y="39.1">CLK2</text>
<text x="146" y="39.2">FB1</text>
<text x="146" y="41.8">CLK2</text>
<text x="146" y="36.7">CLK1</text>
<text x="189.2" y="39.2">LO_Q</text>
<text x="189.2" y="41.8">FB1</text>
<text x="146" y="46.9">CLRN</text>
<text x="146" y="44.3">FB2</text>
<text x="189.2" y="44.3">FB2</text>
<text x="146" y="51.9">CLRN</text>
<text x="146" y="49.4">3_3V</text>
<text x="146" y="54.5">3_3V</text>
<text x="82.5" y="67.2">5V_FILT</text>
<text x="96.5" y="69.7">GND</text>
<text x="137.6" y="86.2">5V_FILT</text>
<text x="53.3" y="90">GND</text>
<text x="116.8" y="90">GND</text>
<text x="88.9" y="101.5">TXRX_OA</text>
<text x="52.7" y="102.7">REF1.6</text>
<text x="83.8" y="106.6">REF_I</text>
<text x="157.1" y="112.9">LO_I</text>
<text x="80" y="116.7">5V_FILT</text>
<text x="90.1" y="118">GND</text>
<text x="156.4" y="115.4">LO_Q</text>
<text x="53.3" y="129.4">GND</text>
<text x="116.8" y="129.4">GND</text>
<text x="182.9" y="129.4">TXRX</text>
<text x="36.8" y="139.6">5V_FILT</text>
<text x="36.8" y="142.1">GND</text>
<text x="53.3" y="142.1">REF1.6</text>
<text x="87.6" y="140.8">TXRX_OA</text>
<text x="36.8" y="144.7">SCL</text>
<text x="36.8" y="147.2">SDA</text>
<text x="82.5" y="145.9">REF_I</text>
<text x="124.4" y="149.7">5V_FILT3</text>
<text x="149.8" y="149.7">REF_I</text>
<text x="62.8" y="153.5">GND</text>
<text x="185.4" y="151">5V_FILT</text>
<text x="234.9" y="151">3_3V</text>
<text x="22.8" y="157.4">3_3V</text>
<text x="231.1" y="156.1">5V_FILT</text>
<text x="25.4" y="165">CLEAR</text>
<text x="30.5" y="167.5">SDA</text>
<text x="47" y="167.5">SCL</text>
<text x="47" y="165">TXRX</text>
<text x="66" y="165">TXRX_OA</text>
<text x="50.8" y="170">12_0V</text>
<text x="125.8" y="170">5V_FILT</text>
<text x="168.9" y="177.7">REF1.6</text>
<text x="130.8" y="180.2">GND</text>
</g>
<g font-size="1.3" fill="#a90000">
<text x="225.9" y="28.7" transform="rotate(-90 225.9 28.7)">5</text>
<text x="50.7" y="32.5" transform="rotate(-90 50.7 32.5)">5</text>
<text x="87.5" y="32.5" transform="rotate(-90 87.5 32.5)">5</text>
<text x="219" y="35.4">2</text>
<text x="239.3" y="35.4">4</text>
<text x="31.3" y="39.2">2</text>
<text x="43.7" y="39.2">2</text>
<text x="64" y="39.2">4</text>
<text x="80.5" y="39.2">2</text>
<text x="100.9" y="39.2">4</text>
<text x="29.1" y="43.3" transform="rotate(-90 29.1 43.3)">1</text>
<text x="50.7" y="47.7" transform="rotate(-90 50.7 47.7)">3</text>
<text x="87.5" y="47.7" transform="rotate(-90 87.5 47.7)">3</text>
<text x="225.9" y="43.9" transform="rotate(-90 225.9 43.9)">3</text>
<text x="75.5" y="83.7">8</text>
<text x="86.2" y="80.7" transform="rotate(-90 86.2 80.7)">3</text>
<text x="95.8" y="83.7">5</text>
<text x="75.5" y="91.3">1</text>
<text x="83.7" y="96" transform="rotate(-90 83.7 96)">2</text>
<text x="86.2" y="96" transform="rotate(-90 86.2 96)">6</text>
<text x="88.8" y="96" transform="rotate(-90 88.8 96)">7</text>
<text x="95.8" y="91.3">4</text>
<text x="144.6" y="100.4" transform="rotate(-90 144.6 100.4)">16</text>
<text x="168.2" y="98.9">6</text>
<text x="175.8" y="98.9">1</text>
<text x="209.8" y="97.7">2</text>
<text x="213.2" y="101.8" transform="rotate(-90 213.2 101.8)">1</text>
<text x="135.2" y="107.8">4</text>
<text x="135.2" y="105.3">5</text>
<text x="135.2" y="102.7">6</text>
<text x="152.9" y="102.7">7</text>
<text x="152.9" y="105.3">9</text>
<text x="135.2" y="110.4">3</text>
<text x="152.3" y="112.9">14</text>
<text x="168.2" y="109.1">4</text>
<text x="175.8" y="109.1">3</text>
<text x="134.6" y="115.4">10</text>
<text x="134.6" y="118">11</text>
<text x="152.9" y="115.4">2</text>
<text x="74.2" y="124.3">8</text>
<text x="85" y="121.4" transform="rotate(-90 85 121.4)">3</text>
<text x="94.5" y="124.3">5</text>
<text x="134.6" y="120.5">12</text>
<text x="134.6" y="123.1">13</text>
<text x="152.3" y="123.1">15</text>
<text x="152.9" y="120.5">1</text>
<text x="74.2" y="131.9">1</text>
<text x="94.5" y="131.9">4</text>
<text x="144.6" y="127.7" transform="rotate(-90 144.6 127.7)">8</text>
<text x="175.2" y="129.4">1</text>
<text x="175.2" y="131.9">2</text>
<text x="82.4" y="136.6" transform="rotate(-90 82.4 136.6)">2</text>
<text x="85" y="136.6" transform="rotate(-90 85 136.6)">6</text>
<text x="87.5" y="136.6" transform="rotate(-90 87.5 136.6)">7</text>
<text x="28.5" y="139.6">1</text>
<text x="28.5" y="142.1">2</text>
<text x="28.5" y="144.6">3</text>
<text x="28.5" y="147.2">4</text>
<text x="131.3" y="149.7">3</text>
<text x="146.6" y="149.7">2</text>
<text x="193.6" y="151">1</text>
<text x="193.6" y="153.5">2</text>
<text x="226.6" y="151">5</text>
<text x="226.6" y="153.5">4</text>
<text x="139.6" y="156.9" transform="rotate(-90 139.6 156.9)">1</text>
<text x="226.6" y="156.1">3</text>
<text x="35.5" y="165">1</text>
<text x="35.5" y="167.5">3</text>
<text x="44.4" y="165">2</text>
<text x="44.4" y="167.5">4</text>
<text x="35.5" y="170">5</text>
<text x="35.5" y="172.6">7</text>
<text x="44.4" y="170">6</text>
<text x="44.4" y="172.6">8</text>
<text x="75.5" y="170">1</text>
<text x="111" y="170">3</text>
<text x="34.9" y="177.7">11</text>
<text x="35.5" y="175.1">9</text>
<text x="43.7" y="175.1">10</text>
<text x="43.7" y="177.7">12</text>
<text x="111" y="175.1">2</text>
<text x="111" y="177.7">4</text>
<text x="137.7" y="177.7">1</text>
<text x="163.1" y="177.7">5</text>
<text x="34.9" y="180.2">13</text>
<text x="34.9" y="182.7">15</text>
<text x="43.7" y="180.2">14</text>
<text x="43.7" y="182.7">16</text>
<text x="137.7" y="180.2">2</text>
<text x="137.7" y="182.7">3</text>
<text x="163.1" y="180.2">4</text>
</g>
<g font-size="1.3" fill="#0000c2">
<text x="19" y="86.3">Ring leads Tip</text>
<text x="12.1" y="143.8">DON'T PLACE</text>
<text x="13.8" y="145.9">J7 R5 R7</text>
<text x="112.1" y="147">2.5 VOLT REGULATOR</text>
</g>
<g font-size="1" fill="#006464">
<text x="177.5" y="32.5">VCC</text>
<text x="157.2" y="40.1">1D</text>
<text x="157.2" y="37.6">1CLK</text>
<text x="178.4" y="37.6">1Q</text>
<text x="178.4" y="40.1">2Q</text>
<text x="157.2" y="47.8">1CLR</text>
<text x="157.2" y="42.7">2CLK</text>
<text x="157.2" y="45.2">2D</text>
<text x="178.4" y="42.7">1Q</text>
<text x="178.4" y="45.2">2Q</text>
<text x="157.2" y="50.3">1PRE</text>
<text x="157.2" y="52.8">2CLR</text>
<text x="157.2" y="55.4">2PRE</text>
<text x="177.3" y="63">GND</text>
</g>
<g font-size="1" fill="#a90000">
<text x="183.1" y="31.6">14</text>
<text x="152.6" y="41.7">11</text>
<text x="153.1" y="39.2">2</text>
<text x="153.1" y="36.6">3</text>
<text x="183.6" y="36.6">5</text>
<text x="183.6" y="41.7">6</text>
<text x="183.6" y="39.2">9</text>
<text x="152.6" y="44.3">12</text>
<text x="153.1" y="46.8">1</text>
<text x="183.6" y="44.3">8</text>
<text x="152.6" y="51.9">13</text>
<text x="153.1" y="49.3">4</text>
<text x="152.6" y="54.4">10</text>
<text x="183.6" y="62">7</text>
<text x="33.7" y="104">2</text>
<text x="33.7" y="106.5">4</text>
<text x="33.7" y="111.6">1</text>
<text x="33.7" y="109">3</text>
</g>
</svg>
